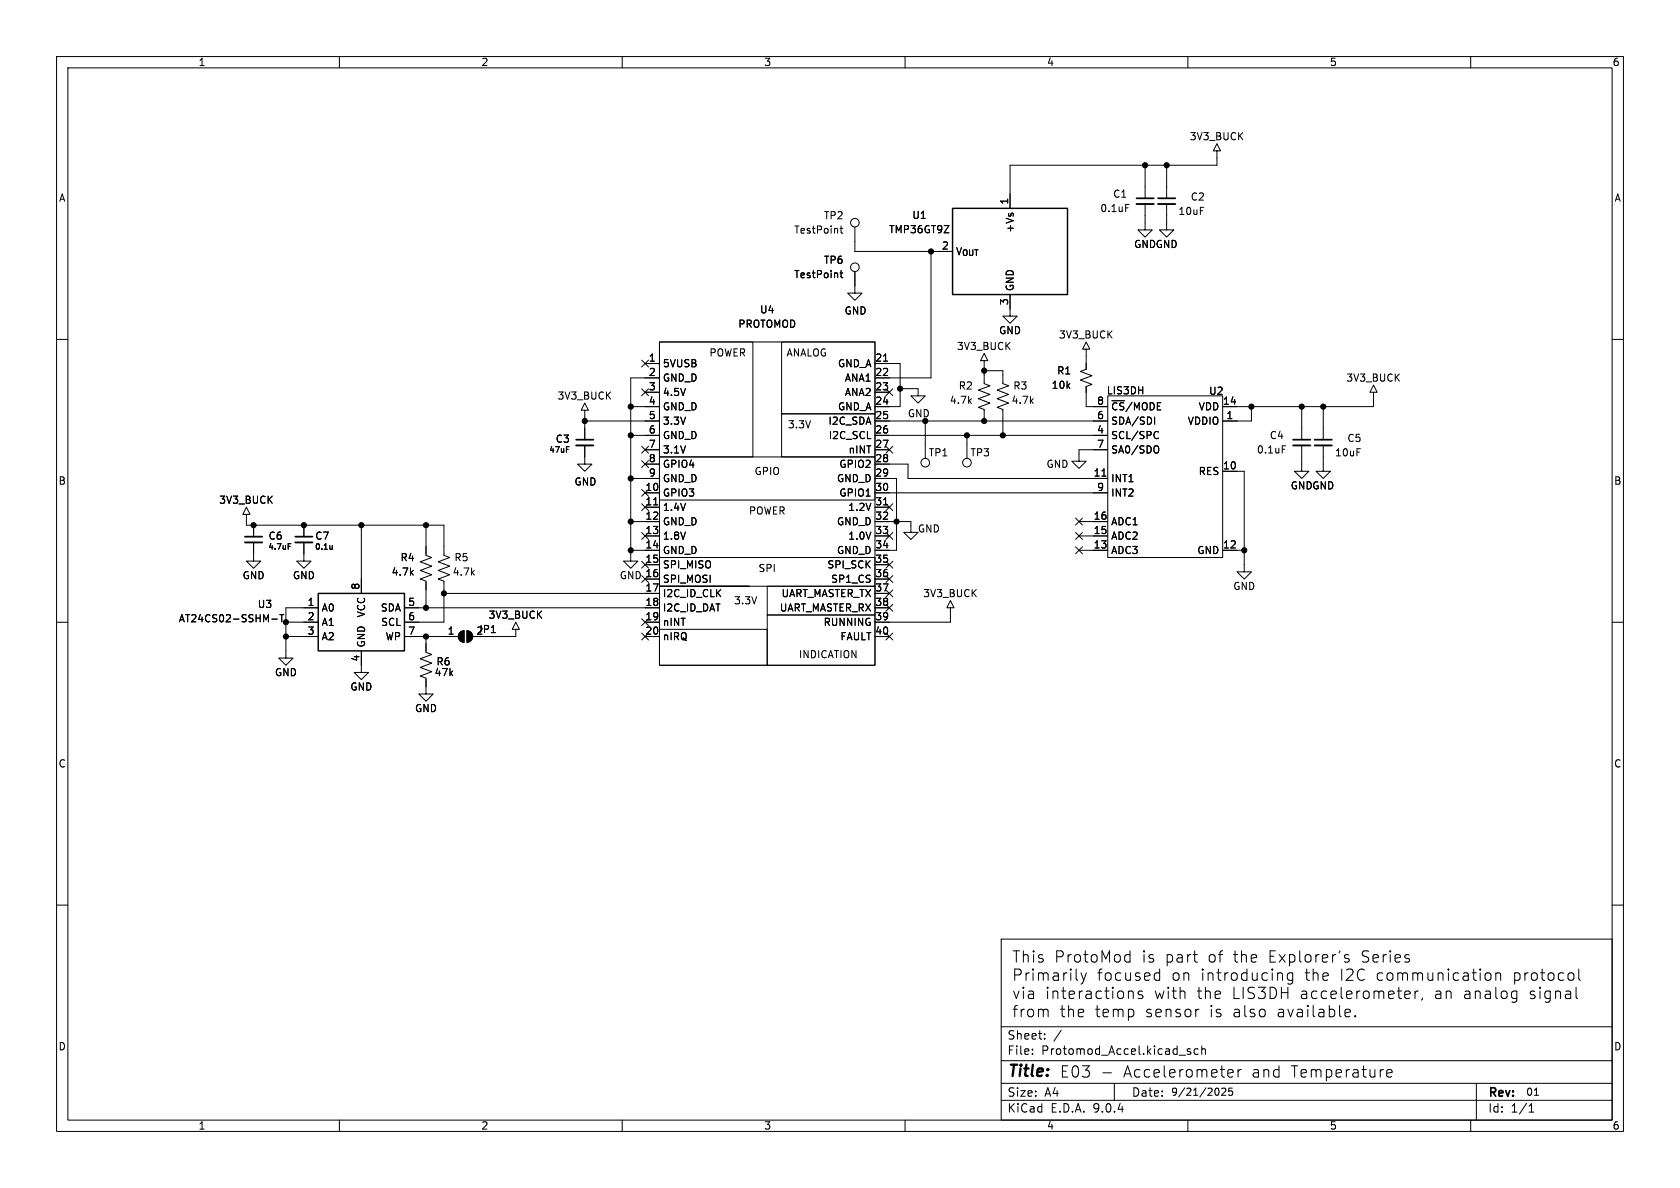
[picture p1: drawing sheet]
<svg xmlns="http://www.w3.org/2000/svg" width="297mm" height="210mm" viewBox="0 0 297 210" stroke-linecap="round" stroke-linejoin="round" font-family="sans-serif">
<g fill="none" stroke="#000" stroke-width=".18">
<path d="M10 10h277v190h-277zM12 12h273v186h-273zM60 10v2M110 10v2M160 10v2M210 10v2M260 10v2M148.7 39.9v1.1l.3 .2M199 36.1h.6M202.4 36.1v4.5h-1.2l1.2 1.3 1.3-1.3h-1.3M202.4 29.2v5.9M206.2 36.1v4.5h-1.2l1.2 1.3 1.3-1.3h-1.3"/>
<path d="M206.2 29.2v5.9M215.1 26.7h-.6l.6-1.3 .7 1.3h-.7v2.5h-36.5v7.6M148.5 48.2h.5M148.5 40.4h.5M148.7 47.8v1.1l.3 .2M151.1 48v3.8h1.3l-1.3 1.3-1.2-1.3h1.2M151.1 40.1v4.4h17.3M164.6 44.5v22.3h-9.9M178.6 52.1v3.8h1.2l-1.2 1.3-1.3-1.3h1.3M10 60h2M103.4 72.5h.6l-.6-1.3-.7 1.3h.7v5.2M103.4 78.7v3.3h1.2l-1.2 1.3-1.3-1.3h1.3"/>
<path d="M103.4 74.4h13.2M111.5 71.9h5.1M111.5 77h5.1M113.4 78.9l1.3 1.2M113.4 63.7l1.3 1.2M113.4 68.7l1.3 1.3M114 79.5h2.6M114 64.3h2.6M114 69.3h2.6M114.7 78.9l-1.3 1.2M114.7 63.7l-1.3 1.2M114.7 68.7l-1.3 1.3"/>
<path d="M116.6 60.5h16.5v20.3h-16.5zM116.6 60.5h38.1v57.1h-38.1zM116.6 66.8h-5.1v32.4h1.3l-1.3 1.3-1.3-1.3h1.3M138.2 60.5h16.5v12.7h-16.5zM138.2 73.2h16.5v7.6h-16.5zM154.7 64.3h4.4v7.6h-4.4M154.7 74.4h41.1M154.7 77h41.1M154.7 79.5h2.5M154.7 69.3h2.5M156.2 63.8h.7M156.6 68.7l1.2 1.3"/>
<path d="M156.6 78.9l1.2 1.2M157.8 68.7l-1.2 1.3M157.8 78.9l-1.2 1.2M159.1 68.7h3.2v1.3h1.3l-1.3 1.2-1.3-1.2h1.3M163.6 74.4v6.6M170.9 77v4M174 63.8h-.6l.6-1.3 .6 1.3h-.6v4l1 .4-2 .8 2 .7-2 .8 2 .7-2 .8 1 .4v2M174 65.5h3.3v2.3l1 .4-2 .8 2 .7-2 .8 2 .7-2 .8 1 .4v4.6M192 61.7h-.6l.6-1.2 .7 1.2h-.7v3.6l-1 .4 2 .7-2 .8 2 .7-1 .4v3.6h3.8M195.8 70h20.4v28.6h-20.4zM195.8 79.5h-5v2h-1.3l1.3 1.3 1.2-1.3h-1.2M204.1 73.7v1.3"/>
<path d="M204.4 76.3l.4 .1M204.5 78.8l.2 .1a.81 .81 0 0 1-.2 1.2M204.8 77.4l-.4 .1M221.2 71.9v2.5h-5M226.7 78.8h.6M230.1 78.7v4.6h-1.2l1.2 1.3 1.3-1.3h-1.3M230.1 71.9v5.8M233.9 78.7v4.6h-1.2l1.2 1.3 1.3-1.3h-1.3M233.9 71.9v5.8M242.8 69.3h-.6l.6-1.2 .7 1.2h-.7v2.6h-26.6M285 60h2M43.6 90.9h.6l-.6-1.2-.7 1.2h.7v1.9h34.9v5.4l1 .4-2 .7 2 .8-2 .7 2 .8-2 .8 1 .3v7.3h-7"/>
<path d="M44.8 95.9v3.3h1.3l-1.3 1.3-1.2-1.3h1.2M44.8 92.8v2.1M50.9 96.1h.5M53.7 95.9v3.3h1.3l-1.3 1.3-1.2-1.3h1.2M53.7 92.8v2.1M58.7 96.4v.7M58.7 97l-.1 .1M63.9 92.8v12.1M75.3 92.8v5.4l1 .4-2 .7 2 .8-2 .7 2 .8-2 .8 1 .3v4.7M111.5 97.3h5.1M111.5 84.6h5.1M111.5 92.2h5.1"/>
<path d="M113.4 81.4l1.3 1.3M113.4 86.5l1.3 1.2M113.4 89.1l1.3 1.2M113.4 94.1l1.3 1.3M113.4 99.2l1.3 1.2M114 87.1h2.6M114 94.7h2.6M114 82h2.6M114 89.7h2.6M114 99.8h2.6M114.7 81.4l-1.3 1.3M114.7 86.5l-1.3 1.2"/>
<path d="M114.7 89.1l-1.3 1.2M114.7 94.1l-1.3 1.3M114.7 99.2l-1.3 1.2M115.6 89.2h.7M116.6 80.8h38.1v7.6h-38.1zM116.6 98.6h38.1v5h-38.1zM154.7 92.2h6.3v1.9h1.3l-1.3 1.3-1.2-1.3h1.2M154.7 84.6h3.8v12.7h-3.8M154.7 82h5.8v2.6h35.3M154.7 87.1h41.1M154.7 94.7h2.5M154.7 89.7h2.5"/>
<path d="M154.7 99.8h2.5M156.2 89.2h.7M156.6 99.2l1.2 1.2M156.6 89.1l1.2 1.2M156.6 94.1l1.2 1.3M157.8 99.2l-1.2 1.2M157.8 89.1l-1.2 1.2M157.8 94.1l-1.2 1.3M190.1 91.6l1.3 1.2M190.1 96.7l1.3 1.2M190.1 94.1l1.3 1.3M190.8 97.3h5"/>
<path d="M190.8 92.2h5M190.8 94.7h5M191.4 91.6l-1.3 1.2M191.4 96.7l-1.3 1.2M191.4 94.1l-1.3 1.3M194.8 84.2h.7M216.2 83.3h3.8v17.8h-1.3l1.3 1.3 1.2-1.3h-1.2M216.2 97.3h3.8M10 110h2M48.1 109.4h.9M49.4 108.7h.8M49.8 108.7v1.2"/>
<path d="M50.5 112.5h5.8M50.5 110h5.8M56.3 107.4h-5.8v8.9h1.3l-1.3 1.3-1.2-1.3h1.2M63.9 115.1v3.8h1.3l-1.3 1.2-1.3-1.2h1.3M71.5 112.5h9.5M71.5 107.4h45.1M75.3 112.5v2.8l1 .4-2 .8 2 .7-2 .8 2 .7-2 .8 1 .4v2.8h1.3l-1.3 1.3-1.3-1.3h1.3M78.5 104.9h38.1M81.3 111.8l.7-.3v2a1.02 1.02 0 0 1-.9-.6 1.02 1.02 0 0 1 .2-1.1zM82.5 111.5a1.01 1.01 0 0 1 1.1 1 1.01 1.01 0 0 1-1.1 1zM91.2 111.3h.6l-.6-1.3-.6 1.3h.6v1.2h-7.6M113.4 101.8l1.3 1.2"/>
<path d="M113.4 109.4l1.3 1.2M113.4 111.9l1.3 1.2M114 112.5h2.6M114 110h2.6M114 102.4h2.6M114.7 111.9l-1.3 1.2M114.7 101.8l-1.3 1.2M114.7 109.4l-1.3 1.2M116.6 111.3h19v6.3h-19zM116.6 103.6h15.9zM135.6 103.6h19.1v5.1h-19.1zM135.6 108.7h19.1v8.9h-19.1z"/>
<path d="M154.7 112.5h2.5M154.7 107.4h2.5M154.7 102.4h2.5M154.7 104.9h2.5M156.6 111.9l1.2 1.2M156.6 106.8l1.2 1.3M156.6 104.3l1.2 1.2M156.6 101.8l1.2 1.2M157.8 111.9l-1.2 1.2M157.8 106.8l-1.2 1.3M157.8 104.3l-1.2 1.2M157.8 101.8l-1.2 1.2"/>
<path d="M168 107.4h.7l-.7-1.2-.6 1.2h.6v2.6h-13.3M285 110h2M10 160h2M177 166h108v32h-108zM185 178.4l.3 .3v1M191.1 172l.5 1.3M191.6 173.3l-.3 .6M192.1 172l-.5 1.3M199 170l.2 .1 .6-.1M199 168.8l.2-.1 .6 .1M199.8 168.1v2M199.8 175.2l.4 .1 .1 .2v1"/>
<path d="M202 175.3l-.5-.1-.3 .3 .1 .3 .7 .1 .1 .2-.1 .3-.2 .1-.6-.1M204.2 173.2l.2 .1 .6-.1M204.2 172.1l.2-.1 .6 .1M205 171.3v2M210.9 168.7h.8M211.5 170.1h.2M212 178.4l-.4 .1M226.6 172.1l.1 1.2M228.5 172.1l-.5-.1-.4 .3v.6l.2 .3 .2 .1 .5-.1M228.5 172v1.6l-.3 .4M238.1 178.4l.5 .1 .1 .4-.9 .2M238.4 168.8l-.4-.1-.3 .3 .1 .3 .6 .2 .1 .2-.1 .3-.2 .1-.5-.1"/>
<path d="M238.6 179.6l-.5 .1M239.6 179.6h.1l-.1 .1M239.6 179.6h-.1l.1 .1M239.6 179.6v.1M249 175.2l.2 .1 .1 .4-1 .2M249.2 176.4l-.2 .1M250.2 175.2v1.3M250.7 175.2a.51 .51 0 0 0-.5 .4M251.5 176.4l-.2 .4M262.7 172.1a.54 .54 0 0 1 .9 .2v.6a.54 .54 0 0 1-.9 .3M264.4 172.2a.5 .5 0 0 1 .9 .1v1M264.4 172v1.3"/>
<path d="M268 175.2l.2 .1M268.2 175.2v1.6l-.2 .3M268.2 176.4l-.2 .1M278.6 174.5v1.7l.3 .3M279.1 171.3v1.7l.3 .3M285 160h2M60 198v2M110 198v2M160 198v2M177 194.5h108M177 191.5h108M177 187.5h108"/>
<path d="M177 181.5h108M182.5 186.3v.1M182.5 185.5v.1M184.7 183.6v.1M184.7 182.8v.1M187.6 182.1l-1.3 2M195 189.6h1.5M197 191.5v3M210 198v2M210.5 185.5l-.4-.1-.2 .2 .1 .2 .5 .2v.3h-.6M211.8 185.5l-.4-.1-.3 .3v.4l.1 .2h.6M212.5 185.5l.2-.1 .3 .1 .1 .9"/>
<path d="M212.5 184.9v1.5M215.3 192.4l.2 .4-.2 .8M216 192.5l.5-.1 .2 .3-.8 .9h.8M217.3 189.1l.6 .1 .1 .3-.9 .2M217.9 192.4h-.6l-.1 .6 .2-.2 .4 .1 .1 .2v.4l-.2 .1-.5-.1M217.9 190.3l-.6 .1M218.9 189.1v1.3M219.4 189.1a.51 .51 0 0 0-.5 .4M245.2 189.7l.9-.2-.1-.3-.6-.1-.2 .3v.9l.2 .1 .6-.1M260 198v2M261 191.5v6.5M270.3 196.6h.9"/>
<path d="M270.3 195.5l.4-.4v1.5M271.3 193.6h.7"/>
<circle cx="151.1" cy="39.4" r=".76"/>
<circle cx="151.1" cy="47.2" r=".76"/>
<circle cx="163.6" cy="81.8" r=".76"/>
<circle cx="170.9" cy="81.8" r=".76"/>
</g>
<path d="M200.9 35.1h3.1M204.7 35.1h3.1M101.9 77.7h3M228.6 77.7h3M232.4 77.7h3.1M43.3 94.9h3.1M52.2 94.9h3" fill="none" stroke="#000" stroke-width=".3"/>
<path d="M200.9 36.1h3.1M204.7 36.1h3.1M101.9 78.7h3M228.6 78.7h3M232.4 78.7h3.1M43.3 95.9h3.1M52.2 95.9h3" fill="none" stroke="#000" stroke-width=".33"/>
<g fill="#000" stroke="#000" stroke-width=".18">
<path d="M81.3 111.8l.7-.3v2a1.02 1.02 0 0 1-.9-.6 1.02 1.02 0 0 1 .2-1.1zM82.5 111.5a1.01 1.01 0 0 1 1.1 1 1.01 1.01 0 0 1-1.1 1z"/>
<circle cx="202.4" cy="29.2" r=".46"/>
<circle cx="206.2" cy="29.2" r=".46"/>
<circle cx="164.6" cy="44.5" r=".46"/>
<circle cx="103.4" cy="74.4" r=".46"/>
<circle cx="111.5" cy="77" r=".46"/>
<circle cx="111.5" cy="71.9" r=".46"/>
<circle cx="159.1" cy="68.7" r=".46"/>
<circle cx="163.6" cy="74.4" r=".46"/>
<circle cx="170.9" cy="77" r=".46"/>
<circle cx="174" cy="74.4" r=".46"/>
<circle cx="174" cy="65.5" r=".46"/>
<circle cx="177.3" cy="77" r=".46"/>
<circle cx="221.2" cy="71.9" r=".46"/>
<circle cx="230.1" cy="71.9" r=".46"/>
<circle cx="233.9" cy="71.9" r=".46"/>
<circle cx="44.8" cy="92.8" r=".46"/>
<circle cx="53.7" cy="92.8" r=".46"/>
<circle cx="63.9" cy="92.8" r=".46"/>
<circle cx="75.3" cy="92.8" r=".46"/>
<circle cx="111.5" cy="92.2" r=".46"/>
<circle cx="111.5" cy="97.3" r=".46"/>
<circle cx="111.5" cy="84.6" r=".46"/>
<circle cx="158.5" cy="92.2" r=".46"/>
<circle cx="220" cy="97.3" r=".46"/>
<circle cx="50.5" cy="110" r=".46"/>
<circle cx="50.5" cy="112.5" r=".46"/>
<circle cx="75.3" cy="112.5" r=".46"/>
<circle cx="75.3" cy="107.4" r=".46"/>
<circle cx="78.5" cy="104.9" r=".46"/>
</g>
<path d="M168.4 36.8h20.3v15.3h-20.3zM56.3 104.9h15.2v10.2h-15.2z" fill="none" stroke="#000" stroke-width=".25"/>
<g font-size="2.8">
<text x="178.8" y="170.4">This</text>
<text x="178.8" y="173.6">Primarily</text>
<text x="186.3" y="170.4">ProtoMod</text>
<text x="193.8" y="173.6">focused</text>
<text x="201.8" y="170.4">is</text>
<text x="205.9" y="170.4">part</text>
<text x="207" y="173.6">on</text>
<text x="212.2" y="173.6">introducing</text>
<text x="213.5" y="170.4">of</text>
<text x="218.1" y="170.4">the</text>
<text x="224.3" y="170.4">Explorer's</text>
<text x="230.7" y="173.6">the</text>
<text x="236.9" y="173.6">I2C</text>
<text x="240.7" y="170.4">Series</text>
<text x="243.3" y="173.6">communication</text>
<text x="267.6" y="173.6">protocol</text>
<text x="178.8" y="176.8">via</text>
<text x="184.7" y="176.8">interactions</text>
<text x="204" y="176.8">with</text>
<text x="211.6" y="176.8">the</text>
<text x="217.8" y="176.8">LIS3DH</text>
<text x="229.9" y="176.8">accelerometer,</text>
<text x="253.6" y="176.8">an</text>
<text x="258.8" y="176.8">analog</text>
<text x="270.5" y="176.8">signal</text>
<text x="178.8" y="180.1">from</text>
<text x="187.3" y="180.1">the</text>
<text x="193.5" y="180.1">temp</text>
<text x="202.4" y="180.1">sensor</text>
<text x="213.8" y="180.1">is</text>
<text x="218" y="180.1">also</text>
<text x="225.8" y="180.1">available.</text>
<text x="178" y="190.9">Title:</text>
<text x="187.3" y="190.7">E03</text>
<text x="198.6" y="190.7">Accelerometer</text>
<text x="221.3" y="190.7">and</text>
<text x="228.3" y="190.7">Temperature</text>
</g>
<g font-size="2.1">
<text x="178" y="184">Sheet:</text>
<text x="178" y="186.7">File:</text>
<text x="184.1" y="186.7">Protomod_Accel.kicad_sch</text>
<text x="178" y="196.9">KiCad</text>
<text x="178" y="194.1">Size:</text>
<text x="184.7" y="194.1">A4</text>
<text x="185.7" y="196.9">E.D.A.</text>
<text x="193.3" y="196.9">9.0.4</text>
<text x="200" y="194.1">Date:</text>
<text x="263" y="194.3">Rev:</text>
<text x="263" y="196.9">Id:</text>
<text x="267.1" y="196.9">1/1</text>
</g>
<g font-size="1.8">
<text x="35" y="11.9">1</text>
<text x="85" y="11.9">2</text>
<text x="135" y="11.9">3</text>
<text x="185" y="11.9">4</text>
<text x="235" y="11.9">5</text>
<text x="285" y="11.9">6</text>
<text x="210.2" y="25">3V3_BUCK</text>
<text x="10.3" y="35.9">A</text>
<text x="196.7" y="35.2">C1</text>
<text x="210.4" y="35.7">C2</text>
<text x="285.3" y="35.9">A</text>
<text x="140.3" y="41.5">TestPoint</text>
<text x="145.6" y="39">TP2</text>
<text x="157.1" y="41.4">TMP36GT9Z</text>
<text x="161.2" y="38.9">U1</text>
<text x="178.3" y="36.3" transform="rotate(-90 178.3 36.3)">1</text>
<text x="179.4" y="41.2" transform="rotate(-90 179.4 41.2)">+Vs</text>
<text x="194.4" y="37.7">0.1uF</text>
<text x="208.2" y="38.2">10uF</text>
<text x="145.6" y="46.8">TP6</text>
<text x="166.4" y="44.2">2</text>
<text x="168.9" y="45.3">V_{OUT}</text>
<text x="200.4" y="44">GNDGND</text>
<text x="140.3" y="49.4">TestPoint</text>
<text x="179.4" y="51.6" transform="rotate(-90 179.4 51.6)">GND</text>
<text x="130.4" y="58.1">PROTOMOD</text>
<text x="134.3" y="55.6">U4</text>
<text x="149.2" y="55.8">GND</text>
<text x="176.5" y="59.3">GND</text>
<text x="178.3" y="54" transform="rotate(-90 178.3 54)">3</text>
<text x="114.6" y="64">1</text>
<text x="117.1" y="65.1">5VUSB</text>
<text x="125.3" y="63.2">POWER</text>
<text x="139" y="63.2">ANALOG</text>
<text x="148" y="65.1">GND_A</text>
<text x="154.6" y="64">21</text>
<text x="169.1" y="62.1">3V3_BUCK</text>
<text x="187.1" y="60">3V3_BUCK</text>
<text x="98.5" y="70.8">3V3_BUCK</text>
<text x="114.6" y="66.5">2</text>
<text x="114.6" y="69.1">3</text>
<text x="114.6" y="71.6">4</text>
<text x="117.1" y="67.7">GND_D</text>
<text x="117.1" y="70.2">4.5V</text>
<text x="149.3" y="67.7">ANA1</text>
<text x="149.3" y="70.2">ANA2</text>
<text x="154.6" y="66.5">22</text>
<text x="154.6" y="69.1">23</text>
<text x="154.6" y="71.6">24</text>
<text x="167.8" y="71.6">4.7k</text>
<text x="169.4" y="69.1">R2</text>
<text x="178.7" y="71.6">4.7k</text>
<text x="179" y="69.1">R3</text>
<text x="185.8" y="68.9">10k</text>
<text x="186.8" y="66.4">R1</text>
<text x="193.9" y="71.6">8</text>
<text x="195.6" y="69.9">LIS3DH</text>
<text x="213.7" y="70">U2</text>
<text x="216.1" y="71.6">14</text>
<text x="237.9" y="67.7">3V3_BUCK</text>
<text x="114.6" y="74.2">5</text>
<text x="114.6" y="76.7">6</text>
<text x="117.1" y="72.7">GND_D</text>
<text x="117.1" y="75.3">3.3V</text>
<text x="117.1" y="77.8">GND_D</text>
<text x="139.2" y="75.9">3.3V</text>
<text x="146.4" y="75.3">I2C_SDA</text>
<text x="146.4" y="77.8">I2C_SCL</text>
<text x="148" y="72.7">GND_A</text>
<text x="154.6" y="74.2">25</text>
<text x="154.6" y="76.7">26</text>
<text x="160.4" y="74">GND</text>
<text x="193.9" y="74.2">6</text>
<text x="193.9" y="76.7">4</text>
<text x="196.3" y="72.7">~{CS}/MODE</text>
<text x="196.3" y="75.3">SDA/SDI</text>
<text x="196.3" y="77.8">SCL/SPC</text>
<text x="209.9" y="75.3">VDDIO</text>
<text x="211.8" y="72.7">VDD</text>
<text x="216.7" y="74.2">1</text>
<text x="224.4" y="77.8">C4</text>
<text x="98.1" y="78.5">C3</text>
<text x="114.6" y="79.2">7</text>
<text x="114.6" y="81.8">8</text>
<text x="117.1" y="80.4">3.1V</text>
<text x="117.1" y="82.9">GPIO4</text>
<text x="148.3" y="82.9">GPIO2</text>
<text x="149.9" y="80.4">nINT</text>
<text x="154.6" y="79.2">27</text>
<text x="154.6" y="81.8">28</text>
<text x="164.1" y="80.9">TP1</text>
<text x="171.5" y="80.9">TP3</text>
<text x="184.9" y="82.9">GND</text>
<text x="193.9" y="79.2">7</text>
<text x="196.3" y="80.4">SA0/SDO</text>
<text x="216.1" y="83.1">10</text>
<text x="222.1" y="80.4">0.1uF</text>
<text x="235.9" y="80.9">10uF</text>
<text x="238.1" y="78.3">C5</text>
<text x="10.3" y="85.9">B</text>
<text x="38.7" y="89.3">3V3_BUCK</text>
<text x="101.5" y="86">GND</text>
<text x="114" y="86.9">10</text>
<text x="114" y="89.4">11</text>
<text x="114.6" y="84.3">9</text>
<text x="117.1" y="85.4">GND_D</text>
<text x="117.1" y="88">GPIO3</text>
<text x="133.3" y="84.2">GPIO</text>
<text x="147.9" y="85.4">GND_D</text>
<text x="148.3" y="88">GPIO1</text>
<text x="154.6" y="84.3">29</text>
<text x="154.6" y="86.9">30</text>
<text x="154.6" y="89.4">31</text>
<text x="193.3" y="84.3">11</text>
<text x="193.9" y="86.9">9</text>
<text x="196.3" y="85.4">INT1</text>
<text x="196.3" y="88">INT2</text>
<text x="211.8" y="84.2">RES</text>
<text x="228.1" y="86.7">GNDGND</text>
<text x="285.3" y="85.9">B</text>
<text x="47.4" y="95.6">C6</text>
<text x="55.6" y="95.6">C7</text>
<text x="114" y="91.9">12</text>
<text x="114" y="94.5">13</text>
<text x="117.1" y="90.5">1.4V</text>
<text x="117.1" y="93.1">GND_D</text>
<text x="117.1" y="95.6">1.8V</text>
<text x="132.3" y="91.2">POWER</text>
<text x="147.9" y="93.1">GND_D</text>
<text x="149.9" y="90.5">1.2V</text>
<text x="149.9" y="95.6">1.0V</text>
<text x="154.6" y="91.9">32</text>
<text x="154.6" y="94.5">33</text>
<text x="162.2" y="94.3">GND</text>
<text x="193.3" y="91.9">16</text>
<text x="193.3" y="94.5">15</text>
<text x="196.3" y="93.1">ADC1</text>
<text x="196.3" y="95.6">ADC2</text>
<text x="69.1" y="102">4.7k</text>
<text x="70.7" y="99.4">R4</text>
<text x="79.9" y="102">4.7k</text>
<text x="80.2" y="99.4">R5</text>
<text x="114" y="97">14</text>
<text x="114" y="99.6">15</text>
<text x="117.1" y="98.1">GND_D</text>
<text x="117.1" y="100.7">SPI_MISO</text>
<text x="134" y="101.3">SPI</text>
<text x="146.2" y="100.7">SPI_SCK</text>
<text x="147.9" y="98.1">GND_D</text>
<text x="154.6" y="97">34</text>
<text x="154.6" y="99.6">35</text>
<text x="193.3" y="97">13</text>
<text x="196.3" y="98.1">ADC3</text>
<text x="211.6" y="98.1">GND</text>
<text x="216.1" y="97">12</text>
<text x="42.8" y="102.6">GND</text>
<text x="45.5" y="107.7">U3</text>
<text x="51.7" y="102.6">GND</text>
<text x="54.3" y="107.2">1</text>
<text x="63.6" y="104.3" transform="rotate(-90 63.6 104.3)">8</text>
<text x="72.1" y="107.2">5</text>
<text x="109.5" y="102.6">GND</text>
<text x="114" y="102.1">16</text>
<text x="114" y="104.6">17</text>
<text x="114" y="107.2">18</text>
<text x="117.1" y="103.2">SPI_MOSI</text>
<text x="117.1" y="105.8">I2C_ID_CLK</text>
<text x="129.7" y="107">3.3V</text>
<text x="138.1" y="105.8">UART_MASTER_TX</text>
<text x="146.8" y="103.2">SP1_CS</text>
<text x="154.6" y="102.1">36</text>
<text x="154.6" y="104.6">37</text>
<text x="154.6" y="107.2">38</text>
<text x="163.1" y="105.8">3V3_BUCK</text>
<text x="217.9" y="104.5">GND</text>
<text x="31.5" y="110.2">AT24CS02-SSHM-T</text>
<text x="54.3" y="109.7">2</text>
<text x="54.3" y="112.3">3</text>
<text x="56.8" y="108.3">A0</text>
<text x="56.8" y="110.8">A1</text>
<text x="56.8" y="113.4">A2</text>
<text x="64.7" y="109.2" transform="rotate(-90 64.7 109.2)">VCC</text>
<text x="67.2" y="108.3">SDA</text>
<text x="67.3" y="110.8">SCL</text>
<text x="68.1" y="113.4">WP</text>
<text x="72.1" y="109.7">6</text>
<text x="72.1" y="112.3">7</text>
<text x="79" y="112.3">1</text>
<text x="84.1" y="112.3">2</text>
<text x="84.3" y="112.1">JP1</text>
<text x="86.3" y="109.6">3V3_BUCK</text>
<text x="114" y="109.7">19</text>
<text x="114" y="112.3">20</text>
<text x="117.1" y="108.3">I2C_ID_DAT</text>
<text x="117.1" y="110.8">nINT</text>
<text x="117.1" y="113.4">nIRQ</text>
<text x="137.8" y="108.3">UART_MASTER_RX</text>
<text x="145.5" y="110.8">RUNNING</text>
<text x="148.5" y="113.4">FAULT</text>
<text x="154.6" y="109.7">39</text>
<text x="154.6" y="112.3">40</text>
<text x="48.5" y="119.7">GND</text>
<text x="63.6" y="117" transform="rotate(-90 63.6 117)">4</text>
<text x="64.7" y="114.6" transform="rotate(-90 64.7 114.6)">GND</text>
<text x="76.7" y="119.7">47k</text>
<text x="77.1" y="117.8">R6</text>
<text x="141.1" y="116.6">INDICATION</text>
<text x="61.8" y="122.3">GND</text>
<text x="73.3" y="126.1">GND</text>
<text x="10.3" y="135.9">C</text>
<text x="285.3" y="135.9">C</text>
<text x="10.3" y="185.9">D</text>
<text x="285.3" y="185.9">D</text>
<text x="206.9" y="193.9">9/21/2025</text>
<text x="269.7" y="193.9">01</text>
<text x="35" y="199.9">1</text>
<text x="85" y="199.9">2</text>
<text x="135" y="199.9">3</text>
<text x="185" y="199.9">4</text>
<text x="235" y="199.9">5</text>
<text x="285" y="199.9">6</text>
</g>
<g font-size="1.4">
<text x="97" y="80.2">47uF</text>
<text x="47.3" y="97.4">4.7uF</text>
<text x="55.6" y="97.4">0.1u</text>
</g>
</svg>
